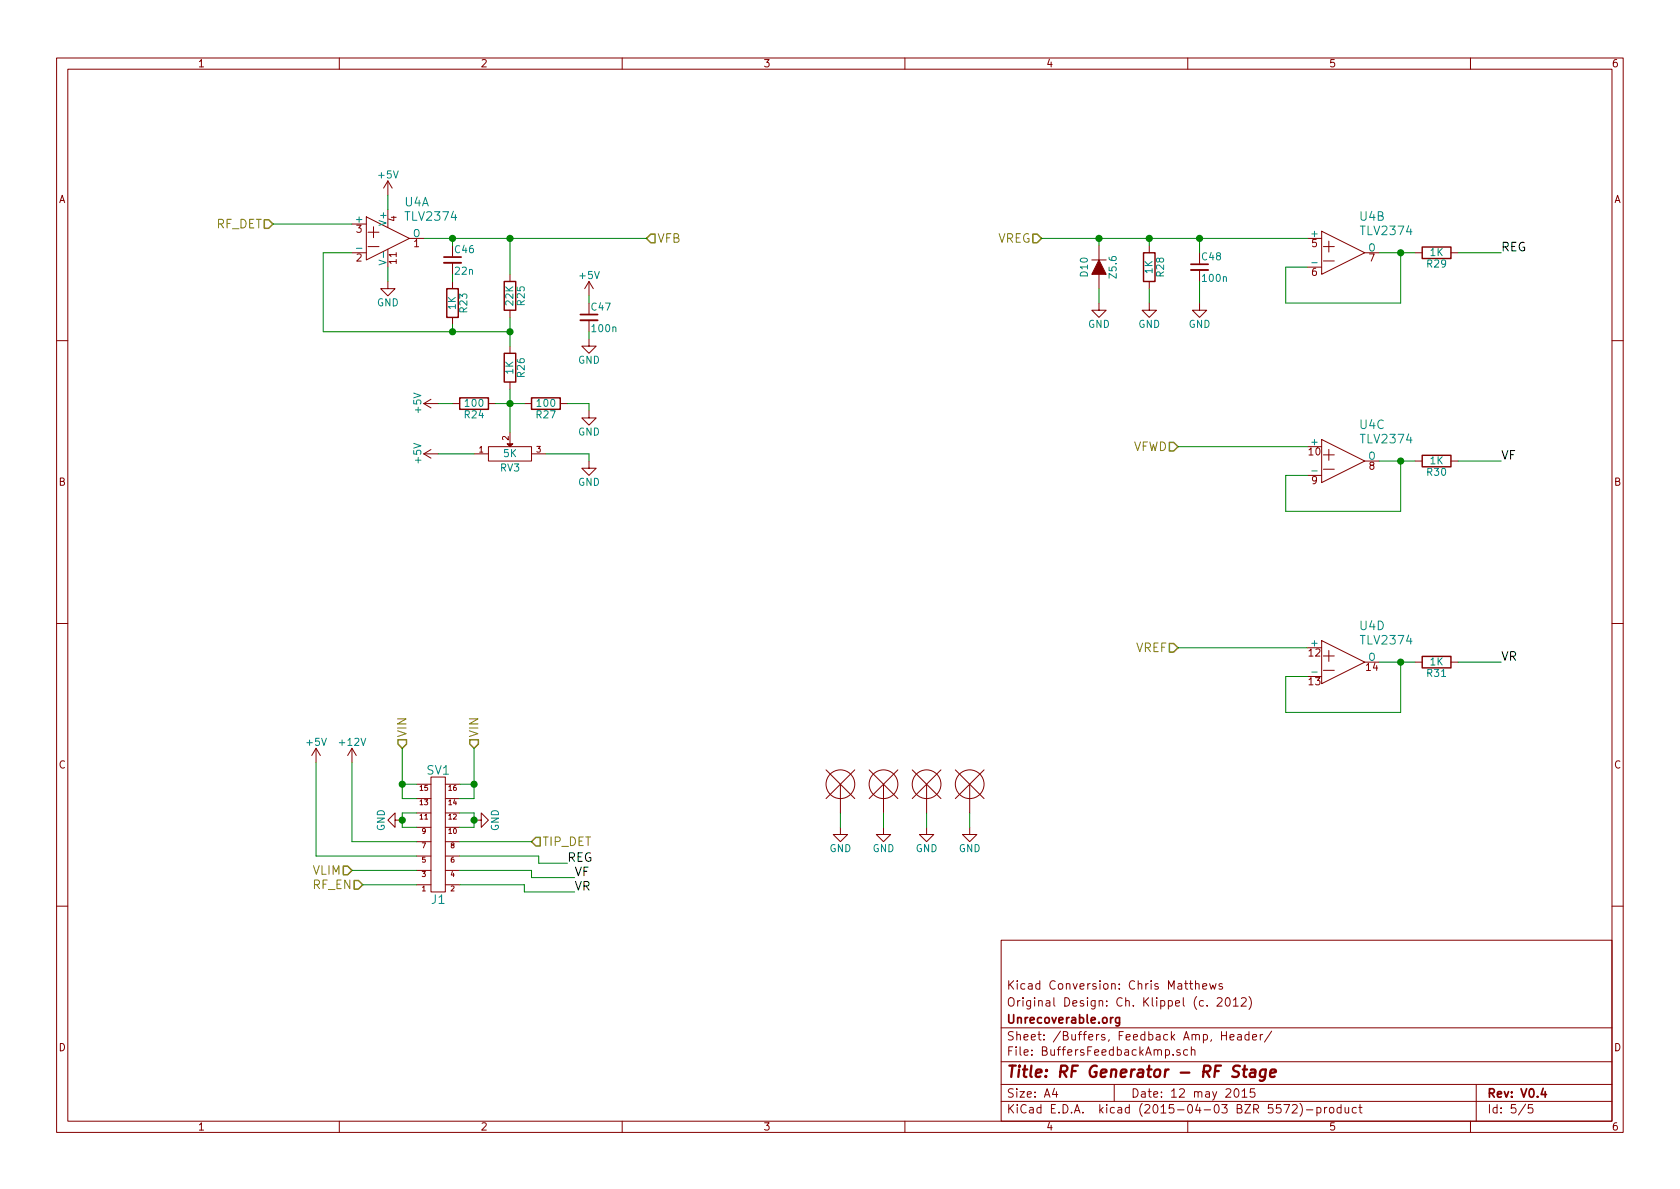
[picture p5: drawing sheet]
<svg xmlns="http://www.w3.org/2000/svg" width="297mm" height="210mm" viewBox="0 0 297 210" stroke-linecap="round" stroke-linejoin="round" font-family="sans-serif">
<g fill="none" stroke="#840000" stroke-width=".18">
<path d="M10 10.3h277v189.9h-277zM12 12.2h273v186.1h-273zM60 10.3v1.9M110 10.3v1.9M160 10.3v1.9M210 10.3v1.9M260 10.3v1.9M62.2 39.6h2.6M64.8 38.3l7.6 3.9-7.6 3.8zM68.6 32v2.5M68.6 37.1v3.2M68.6 32l-.8 1.3"/>
<path d="M68.6 32l.7 1.3M62.2 44.7h2.6M68.6 49.8v1.2h1.2l-1.2 1.3-1.3-1.3h1.3M68.6 44.1v3.1M72.4 42.2h2.5M80 46.5v2M80 49.8v1.2M80 56.1v1.3M90.2 48.5v1.3M90.2 54.9v1.2M104.1 59.9v1.3h1.3l-1.3 1.3-1.2-1.3h1.2M104.1 49.8v2.5"/>
<path d="M104.1 56.6v2.1M104.1 49.8l-.7 1.2M104.1 49.8l.8 1.2M193 46h2.6M194.3 53.6v1.3h1.3l-1.3 1.2-1.3-1.2h1.3M194.3 43.4v2.6M194.3 48.5v2.5M203.2 53.6v1.3h1.3l-1.3 1.2-1.3-1.2h1.3M203.2 43.4v1.3M203.2 49.8v1.2M212.1 53.6v1.3h1.3l-1.3 1.2-1.3-1.2h1.3M212.1 47.7v2.1"/>
<path d="M231.1 42.2h2.6M231.1 47.2h2.6M233.7 40.9l7.6 3.8-7.6 3.8zM241.3 44.7h2.5M250.2 44.7h1.3M256.5 44.7h1.3M10 60.2h2M74.9 71.4h2.6M74.9 71.4l1.3 .7M76.2 70.6l-1.3 .8M76.2 79.5l-1.3 .8M80 71.4h1.3"/>
<path d="M86.4 79h7.6v2.5h-7.6zM86.4 71.4h1.2M90.2 61.2v1.3M90.2 67.6v1.2M90.2 76.4v2.1M92.7 71.4h1.3M99.1 71.4h1.2M104.1 72.6v1.3h1.3l-1.3 1.3-1.2-1.3h1.2M233.7 77.7l7.6 3.8-7.6 3.8zM285 60.2h2M74.9 80.3h2.6M74.9 80.3l1.3 .7"/>
<path d="M83.8 80.3h2.6M94 80.3h2.5M104.1 81.5v1.3h1.3l-1.3 1.3-1.2-1.3h1.2M231.1 84.1h2.6M241.3 81.5h2.5M250.2 81.5h1.3M256.5 81.5h1.3M10 110.3h2M233.7 113.3l7.6 3.8-7.6 3.8zM250.2 117.1h1.3M256.5 117.1h1.3M285 110.3h2"/>
<path d="M55.9 132.3l-.8 1.3M55.9 132.3v2.6M55.9 132.3l.7 1.3M62.2 132.3l-.7 1.3M62.2 132.3v2.6M62.2 132.3l.8 1.3M73.7 138.7h2.5M76.2 137.4h2.5v20.3h-2.5zM78.7 138.7h2.6M146 136.1l5.1 5.1M148.6 138.7v5.1M151.1 136.1l-5.1 5.1"/>
<path d="M153.7 136.1l5 5.1M156.2 138.7v5.1M158.7 136.1l-5 5.1M161.3 136.1l5.1 5.1M163.8 138.7v5.1M166.4 136.1l-5.1 5.1M168.9 136.1l5.1 5.1M171.4 138.7v5.1M174 136.1l-5.1 5.1M69.8 145v-1.2l-1.2 1.2 1.2 1.3v-1.3h1.3M73.7 156.5h2.5M73.7 153.9h2.5"/>
<path d="M73.7 151.4h2.5M73.7 148.8h2.5M73.7 146.3h2.5M73.7 143.8h2.5M73.7 141.2h2.5M78.7 156.5h2.6M78.7 153.9h2.6M78.7 151.4h2.6M78.7 148.8h2.6M78.7 146.3h2.6M78.7 143.8h2.6M78.7 141.2h2.6"/>
<path d="M83.8 145h1.3v-1.2l1.3 1.2-1.3 1.3v-1.3M148.6 146.3v1.3h1.3l-1.3 1.2-1.3-1.2h1.3M156.2 146.3v1.3h1.3l-1.3 1.2-1.3-1.2h1.3M163.8 146.3v1.3h1.3l-1.3 1.2-1.2-1.2h1.2M171.4 146.3v1.3h1.3l-1.3 1.2-1.2-1.2h1.2M10 160.2h2M177 166.3h108v32h-108zM210.3 173.9h.6M210.5 173.4v1.3l.4 .2M211.4 174.1l.2-.2 .4 .1v.9M211.4 173.4v1.5M212.6 174.4l.8-.1-.1-.3-.4-.1-.3 .2 .1 .7h.6"/>
<path d="M213.4 177.8v.1M213.9 173.9l.3 1 .3-.7 .2 .7 .3-1M215.2 176.6l.2-.2h.4l.3 .5-1 1h1M216.1 174a.37 .37 0 0 0-.6 .1l.1 .3 .5 .1 .1 .1-.2 .3-.5-.1M216.9 176.5l.1-.1a.81 .81 0 0 1 .6 .6 .81 .81 0 0 1-.3 .8l-.2 .1a.8 .8 0 0 1-.5-.6 .8 .8 0 0 1 .3-.8zM218.1 176.9l.4-.5v1.5M218.1 177.9h.8M219.5 176.6l.2-.2h.4l.2 .5-.9 1h.9M220.8 176.2a1.71 1.71 0 0 1 0 2.3M285 160.2h2M60 198.3v1.9M110 198.3v1.9"/>
<path d="M160 198.3v1.9M177 194.8h108M177 191.8h108M177 187.8h108M177 181.8h108M186.4 192.5l-.3 1h.9M186.8 193v1M197 191.8v3M207.4 186.5v.1M208.6 185.7a.37 .37 0 0 0-.5 .1v.2l.5 .2 .1 .1-.2 .3-.4-.1M210 185.7l-.5-.1-.2 .3v.6l.2 .1 .5-.1M210 198.3v1.9"/>
<path d="M210.6 185.7l.2-.1 .4 .1 .1 .9M210.6 185.1v1.5M216 183.1h.8M216.8 182.4v1.5M217.5 183.4l.7-.1-.1-.3-.4-.1-.2 .2 .1 .7h.5M218.4 192.6l.1-.1a.81 .81 0 0 1 .6 .6 .81 .81 0 0 1-.3 .8l-.1 .1a.8 .8 0 0 1-.6-.6 .8 .8 0 0 1 .3-.8zM218.8 183h.6l.1 .9M219.5 183.3l-.5 .1-.2 .2 .2 .3 .5-.1M219.6 193l.4-.5v1.5M219.6 194h.9M220.8 183l-.4-.1-.3 .3 .1 .6 .2 .1 .4-.1M220.8 182.4v1.5"/>
<path d="M221.5 183.4l.7-.1-.1-.3-.4-.1-.2 .2v.7h.6M221.8 192.5h-.7l-.1 .7 .3-.1 .4 .1 .2 .2-.1 .5-.2 .1-.6-.1M222.8 182.9v1M223.3 182.9l-.5 .3M224.8 182.3l-1.2 2M227 195.3h1l-.6 1.5M228.5 195.5l.2-.2h.4l.3 .5-1 1h1M229.8 195.1a1.71 1.71 0 0 1 0 2.3M231 196.3h1.1M232.8 195.9l.5-.1 .3 .3-.2 .6h-.6M232.8 195.8v1.5M234.2 195.8v1"/>
<path d="M234.6 195.8l-.4 .3M235.1 196l.2-.2 .5 .2v.5l-.1 .2-.4 .1-.2-.1zM237.1 195.9l-.4-.1-.3 .3 .1 .6 .2 .1 .4-.1M237.1 195.3v1.5M237.8 195.8l.1 .9 .4 .1 .2-.1M238.5 195.8v1M239.8 195.9l-.4-.1-.3 .3 .1 .6 .2 .1 .4-.1M240.3 195.8h.5M240.5 195.3v1.3l.3 .2M260 198.3v1.9M261 191.8v6.5M269.7 195.2l-1.2 2"/>
<path d="M271 195.3h-.7l-.1 .7 .2-.1 .5 .1 .1 .2v.5l-.2 .1-.6-.1"/>
<circle cx="148.6" cy="138.7" r="2.54"/>
<circle cx="156.2" cy="138.7" r="2.54"/>
<circle cx="163.8" cy="138.7" r="2.54"/>
<circle cx="171.4" cy="138.7" r="2.54"/>
</g>
<path d="M78.5 45.5h3M102.6 55.6h3.1M210.6 46.7h3M197.9 179.9v1.4l-.2 .1h-.4M197.9 180l-.4-.1-.3 .3 .1 .6 .2 .1 .4-.1M272.8 192.5l-.3 1h.9M273.2 193v1" fill="none" stroke="#840000" stroke-width=".3"/>
<path d="M219.2 188.5l-.3-.1-.6 .1a.47 .47 0 0 0-.3 .5 .47 .47 0 0 0 .4 .4l.3 .1a.48 .48 0 0 1 .4 .5 .48 .48 0 0 1-.5 .4l-.7-.1M219.7 189.1h.8M220.1 188.4l-.2 1.8 .1 .1 .3 .1M221.2 189.2h.7v1.2M222 189.6l-.7 .1a.4 .4 0 0 0-.4 .3 .4 .4 0 0 0 .3 .4l.7-.1M223.8 189.1l-.2 1.6a.6 .6 0 0 1-.9 .3M223.8 189.2a.7 .7 0 0 0-1 .3v.8l.3 .1 .6-.1M224.6 189.8l1-.2-.1-.4-.6-.1-.3 .3v.9l.2 .1 .6-.1" fill="none" stroke="#840000" stroke-width=".41"/>
<path d="M46.7 38.9h.8l.8 .7-.8 .8h-.8zM115.1 41.4h.7v1.5h-.7l-.8-.7zM182.6 41.4h.8l.7 .8-.7 .7h-.8zM206.8 78.2h.7l.8 .8-.8 .8h-.7zM206.8 113.8h.7l.8 .7-.8 .8h-.7zM70.4 130.8h1.5v.8l-.8 .7-.7-.7zM83.1 130.8h1.5v.8l-.8 .7-.7-.7zM60.7 153.2h.8l.7 .7-.7 .8h-.8zM62.6 155.7h.8l.7 .8-.7 .7h-.8zM94.7 148.1h.8v1.5h-.8l-.7-.8z" fill="none" stroke="#848400" stroke-width=".25"/>
<path d="M78.5 46.5h3M102.6 56.6h3.1M210.6 47.7h3" fill="none" stroke="#840000" stroke-width=".33"/>
<path d="M79 51h2v5.1h-2zM89.2 49.8h2v5.1h-2zM202.2 44.7h2v5.1h-2zM251.5 43.7h5v2h-5zM81.3 70.4h5.1v2h-5.1zM89.2 62.5h2v5.1h-2zM94 70.4h5.1v2h-5.1zM251.5 80.5h5v2h-5zM251.5 116.1h5v2h-5z" fill="none" stroke="#840000" stroke-width=".25"/>
<g fill="#840000" stroke="#840000" stroke-width=".18">
<path d="M194.3 46l1.3 2.5h-2.6z"/>
<path d="M89.7 78.5h1l-.5 .5z"/>
</g>
<g fill="none" stroke="#008400" stroke-width=".18">
<path d="M48.3 39.6h13.9M68.6 34.5v2.6M62.2 44.7h-5.1v14h33.1M68.6 47.2v2.6M74.9 42.2h39.4M80 42.2v1.2M80 48.5v1.3M80 57.4v1.3M90.2 42.2v6.3M90.2 56.1v5.1M104.1 52.3v1.3M104.1 58.7v1.2"/>
<path d="M184.1 42.2h47M194.3 42.2v1.2M194.3 51v2.6M203.2 42.2v1.2M203.2 51v2.6M212.1 42.2v2.5M212.1 49.8v3.8M243.8 44.7h6.4M247.6 44.7v8.9h-20.3v-6.4h3.8M257.8 44.7h7.6M77.5 71.4h2.5M87.6 71.4h5.1"/>
<path d="M90.2 68.8v7.6M100.3 71.4h3.8v1.2M208.3 79h22.8M77.5 80.3h6.3M96.5 80.3h7.6v1.2M243.8 81.5h6.4M247.6 81.5v8.9h-20.3v-6.3h3.8M257.8 81.5h7.6M208.3 114.5h22.8M243.8 117.1h6.4M247.6 117.1v8.9h-20.3v-6.4h3.8M257.8 117.1h7.6"/>
<path d="M55.9 134.9v16.5h17.8M62.2 134.9v13.9h11.5M71.1 132.3v8.9h2.6M71.1 138.7h2.6M81.3 138.7h2.5M83.8 132.3v8.9h-2.5M62.2 153.9h11.5M64.1 156.5h9.6M73.7 143.8h-2.6v2.5h2.6M81.3 143.8h2.5v2.5h-2.5M81.3 148.8h12.7M81.3 151.4h13.9v1.2h5.1"/>
<path d="M81.3 153.9h12.7v1.3h7.6M81.3 156.5h11.4v1.2h8.9M148.6 143.8v2.5M156.2 143.8v2.5M163.8 143.8v2.5M171.4 143.8v2.5"/>
</g>
<g fill="#008400" stroke="#008400" stroke-width=".25">
<circle cx="90.2" cy="58.7" r=".51"/>
<circle cx="90.2" cy="71.4" r=".51"/>
<circle cx="90.2" cy="42.2" r=".51"/>
<circle cx="247.7" cy="44.7" r=".51"/>
<circle cx="212.1" cy="42.2" r=".51"/>
<circle cx="203.2" cy="42.2" r=".51"/>
<circle cx="194.3" cy="42.2" r=".51"/>
<circle cx="247.7" cy="81.5" r=".51"/>
<circle cx="247.7" cy="117.1" r=".51"/>
<circle cx="71.1" cy="138.7" r=".51"/>
<circle cx="83.8" cy="138.7" r=".51"/>
<circle cx="83.8" cy="145" r=".51"/>
<circle cx="71.1" cy="145" r=".51"/>
<circle cx="80" cy="42.2" r=".51"/>
<circle cx="80" cy="58.7" r=".51"/>
</g>
<g font-size="3.5" fill="#840000">
<text x="65" y="42.2">+</text>
<text x="65.5" y="44.7">-</text>
<text x="233.9" y="44.7">+</text>
<text x="234.4" y="47.2">-</text>
<text x="233.9" y="81.5">+</text>
<text x="234.4" y="84.1">-</text>
<text x="233.9" y="117.1">+</text>
<text x="234.4" y="119.6">-</text>
</g>
<text font-size="2.8" fill="#840000" x="178" y="190.5">Title: RF Generator - RF Stage</text>
<g font-size="2.1" fill="#848400">
<text x="38.1" y="40.4">RF_DET</text>
<text x="116.2" y="42.9">VFB</text>
<text x="176.2" y="42.9">VREG</text>
<text x="200.1" y="79.8">VFWD</text>
<text x="200.7" y="115.3">VREF</text>
<text x="71.9" y="130.4" transform="rotate(-90 71.9 130.4)">VIN</text>
<text x="84.6" y="130.4" transform="rotate(-90 84.6 130.4)">VIN</text>
<text x="95.9" y="149.6">TIP_DET</text>
<text x="55.2" y="154.7">VLIM</text>
<text x="55.2" y="157.2">RF_EN</text>
</g>
<g font-size="2.1" fill="#008484">
<text x="71.6" y="36.5">U4A</text>
<text x="71.8" y="39">TLV2374</text>
<text x="240.5" y="39">U4B</text>
<text x="240.7" y="41.6">TLV2374</text>
<text x="240.5" y="75.9">U4C</text>
<text x="240.7" y="78.4">TLV2374</text>
<text x="240.5" y="111.4">U4D</text>
<text x="240.7" y="114">TLV2374</text>
<text x="75.5" y="137">SV1</text>
<text x="76.3" y="159.8">J1</text>
</g>
<g font-size="2.1">
<text x="265.4" y="44.4">REG</text>
<text x="265.4" y="81.3">VF</text>
<text x="265.4" y="116.8">VR</text>
<text x="100.3" y="152.4">REG</text>
<text x="101.6" y="154.9">VF</text>
<text x="101.6" y="157.5">VR</text>
</g>
<g font-size="2.1" fill="#840000">
<text x="178" y="178">Original Design: Ch. Klippel (c. 2012)</text>
<text x="178" y="175">Kicad Conversion: Chris Matthews</text>
<text x="178" y="184">Sheet: /Buffers, Feedback Amp, Header/</text>
<text x="178" y="181">Unrecoverable.org</text>
<text x="178" y="186.7">File: BuffersFeedbackAmp.sch</text>
<text x="178" y="196.9">KiCad E.D.A. kicad (2015-04-03 BZR 5572)-product</text>
<text x="178" y="194.1">Size: A4</text>
<text x="200" y="194.1">Date: 12 may 2015</text>
<text x="263" y="194.1">Rev: V0.4</text>
<text x="263" y="196.9">Id: 5/5</text>
</g>
<g font-size="1.8" fill="#840000">
<text x="35" y="11.9">1</text>
<text x="85" y="11.9">2</text>
<text x="135" y="11.9">3</text>
<text x="185" y="11.9">4</text>
<text x="235" y="11.9">5</text>
<text x="285" y="11.9">6</text>
<text x="10.4" y="35.9">A</text>
<text x="285.4" y="35.9">A</text>
<text x="63" y="41.1">3</text>
<text x="70.1" y="39.1" transform="rotate(-90 70.1 39.1)">4</text>
<text x="63" y="46.2">2</text>
<text x="70.1" y="46.6" transform="rotate(-90 70.1 46.6)">11</text>
<text x="73.2" y="43.7">1</text>
<text x="231.9" y="43.7">5</text>
<text x="242.1" y="46.2">7</text>
<text x="231.9" y="48.8">6</text>
<text x="231.4" y="80.5">10</text>
<text x="242.1" y="83.1">8</text>
<text x="10.4" y="85.9">B</text>
<text x="231.9" y="85.6">9</text>
<text x="285.4" y="85.9">B</text>
<text x="231.4" y="116.1">12</text>
<text x="241.6" y="118.6">14</text>
<text x="231.4" y="121.2">13</text>
<text x="10.4" y="135.9">C</text>
<text x="285.4" y="135.9">C</text>
<text x="10.4" y="185.9">D</text>
<text x="285.4" y="185.9">D</text>
<text x="35" y="199.9">1</text>
<text x="85" y="199.9">2</text>
<text x="135" y="199.9">3</text>
<text x="185" y="199.9">4</text>
<text x="235" y="199.9">5</text>
<text x="285" y="199.9">6</text>
</g>
<g font-size="1.8" fill="#008484">
<text x="67" y="31.5">+5V</text>
<text x="63" y="39.4">+</text>
<text x="68.3" y="39.7" transform="rotate(-90 68.3 39.7)">V+</text>
<text x="73" y="41.9">O</text>
<text x="231.9" y="41.9">+</text>
<text x="63.2" y="44.4">-</text>
<text x="68.3" y="46.5" transform="rotate(-90 68.3 46.5)">V-</text>
<text x="80.5" y="44.7">C46</text>
<text x="212.6" y="46">C48</text>
<text x="232.1" y="47">-</text>
<text x="241.9" y="44.4">O</text>
<text x="252.4" y="47.3">R29</text>
<text x="252.9" y="45.3">1K</text>
<text x="80.5" y="48.6">22n</text>
<text x="90.7" y="53.9" transform="rotate(-90 90.7 53.9)">22K</text>
<text x="92.8" y="53.9" transform="rotate(-90 92.8 53.9)">R25</text>
<text x="102.5" y="49.3">+5V</text>
<text x="192.3" y="48.9" transform="rotate(-90 192.3 48.9)">D10</text>
<text x="197.4" y="49" transform="rotate(-90 197.4 49)">Z5.6</text>
<text x="203.8" y="48.4" transform="rotate(-90 203.8 48.4)">1K</text>
<text x="205.8" y="48.9" transform="rotate(-90 205.8 48.9)">R28</text>
<text x="212.7" y="49.8">100n</text>
<text x="66.6" y="54.1">GND</text>
<text x="80.6" y="54.7" transform="rotate(-90 80.6 54.7)">1K</text>
<text x="82.6" y="55.2" transform="rotate(-90 82.6 55.2)">R23</text>
<text x="104.6" y="54.9">C47</text>
<text x="104.8" y="58.7">100n</text>
<text x="192.4" y="58">GND</text>
<text x="201.2" y="58">GND</text>
<text x="210.1" y="58">GND</text>
<text x="102.2" y="64.3">GND</text>
<text x="82.3" y="71.9">100</text>
<text x="90.7" y="66.1" transform="rotate(-90 90.7 66.1)">1K</text>
<text x="92.8" y="66.6" transform="rotate(-90 92.8 66.6)">R26</text>
<text x="95" y="71.9">100</text>
<text x="74.5" y="72.9" transform="rotate(-90 74.5 72.9)">+5V</text>
<text x="82.2" y="74">R24</text>
<text x="94.9" y="74">R27</text>
<text x="102.2" y="77">GND</text>
<text x="74.5" y="81.8" transform="rotate(-90 74.5 81.8)">+5V</text>
<text x="88.5" y="83.4">RV3</text>
<text x="89.1" y="80.8">5K</text>
<text x="231.9" y="78.7">+</text>
<text x="232.1" y="83.8">-</text>
<text x="241.9" y="81.3">O</text>
<text x="252.9" y="82.1">1K</text>
<text x="102.2" y="85.9">GND</text>
<text x="252.4" y="84.1">R30</text>
<text x="231.9" y="114.3">+</text>
<text x="232.1" y="119.4">-</text>
<text x="241.9" y="116.8">O</text>
<text x="252.4" y="119.7">R31</text>
<text x="252.9" y="117.6">1K</text>
<text x="54.3" y="131.9">+5V</text>
<text x="60.1" y="131.9">+12V</text>
<text x="68" y="147" transform="rotate(-90 68 147)">GND</text>
<text x="88.2" y="147" transform="rotate(-90 88.2 147)">GND</text>
<text x="146.6" y="150.7">GND</text>
<text x="154.3" y="150.7">GND</text>
<text x="161.9" y="150.7">GND</text>
<text x="169.5" y="150.7">GND</text>
</g>
<g font-size="1.4" fill="#840000">
<text x="89.9" y="77.8" transform="rotate(-90 89.9 77.8)">2</text>
<text x="84.7" y="80">1</text>
<text x="94.9" y="80">3</text>
</g>
<g font-size="1.2" fill="#840000">
<text x="74.2" y="142.4">13</text>
<text x="74.2" y="139.8">15</text>
<text x="79.3" y="142.4">14</text>
<text x="79.3" y="139.8">16</text>
<text x="74.2" y="144.9">11</text>
<text x="74.6" y="150">7</text>
<text x="74.6" y="147.4">9</text>
<text x="79.3" y="147.4">10</text>
<text x="79.3" y="144.9">12</text>
<text x="79.7" y="150">8</text>
<text x="74.6" y="155.1">3</text>
<text x="74.6" y="152.5">5</text>
<text x="79.7" y="155.1">4</text>
<text x="79.7" y="152.5">6</text>
<text x="74.6" y="157.6">1</text>
<text x="79.7" y="157.6">2</text>
</g>
</svg>
